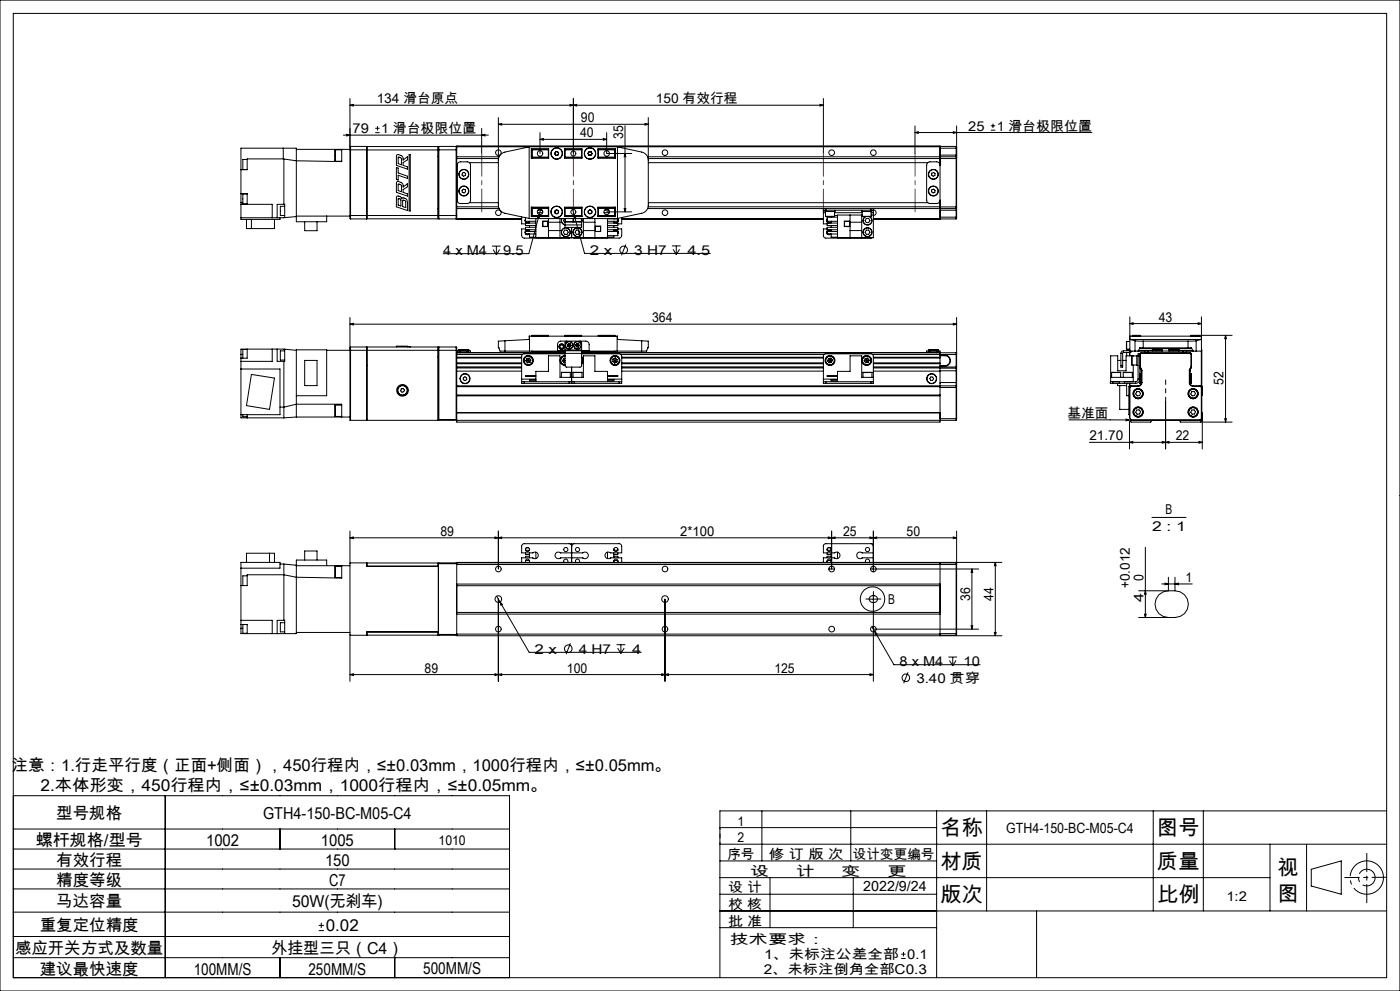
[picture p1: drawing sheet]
<svg xmlns="http://www.w3.org/2000/svg" width="420mm" height="297mm" viewBox="0 0 420 297" stroke-linecap="round" stroke-linejoin="round" font-family="sans-serif">
<g fill="none" stroke="#000" stroke-width=".3">
<path d="M0 0h420v297h-420zM4 4h412v289h-412zM105 31.5l1-.2v.5zM105 29.5v14.6M112.6 39.8h1.3M112.6 38.4h1.3M113.2 37.8v1.3M144.5 38.5v7.5M149.5 37.2l1-.2v.5zM149.5 35.2v26.3l.2 .9 .5 .8 .8 .6 7.8 1.7M149.5 37.2h45M162 39.8v6.2"/>
<path d="M171 31.3l1 .2-1 .3zM172 31.5l1-.2v.5zM172 29.5v16.5M182 39.8v6.2h7.5M187.5 37.7v25.8M193.5 37l1 .2-1 .3zM194.5 35.2v26.3l-.2 .9-.5 .8-.8 .6-7.8 1.7M246 31.3l1 .2-1 .3zM247 29.5v16.5M247 31.5h-142M274.5 39.7l1-.2v.5zM274.5 39.7h53.1"/>
<path d="M274.5 37.7v8.3M286 39.5l1 .2-1 .3zM287 37.7v24.3M297.3 39h1.3M297.3 37.7h1.3M297.9 37v1.3M72.3 58.1v2.6M72.3 58.1v-13.7h16.6v22.1h9.1v-1.7M72.3 58.1h1.9v3.1M74.2 58.1h-1.4v3h1.4M74.2 47.8h-1.4v3h1.4M85 47.6h-10.8v3.3h-1.9"/>
<path d="M85 47.6l.2 .1M85 44.4v3.2M85.2 47.7v13.5M88.9 44.8h16.1M100.5 44.9v3.4M100.5 44.9h2M100.5 48.3h2M102.5 44.8v3.6l-13.6-.2-3.7-.5M103 40.5h43.5M104 40.2l1 .3-1 .2zM105 44.1v.8M105 44.9v19.7"/>
<path d="M105 44.9h26.4M105.2 43.9v21.7M105.2 43.9h4.8M105.2 43.9l-.2 .2M110 43.9v21.7M118.9 50.2l.6 .2v1.4l2.7 1v.7l-2.7-1v1.5l-.6-.2zM119.1 58.8l.9 .1 .5 .5a1.01 1.01 0 0 1 1.6 .5l.1 3.2-3.3-1.1zM119.1 46.4a1.51 1.51 0 0 1 1.8 1.6l1.3-1v.9l-1.3 .9v.8l1.3 .4v.7l-3.3-1.1v-2.7zM119.1 54.4a1.51 1.51 0 0 1 1.8 1.7l1.3-1v.9l-1.3 .8v.8l1.3 .5v.7l-3.3-1.2v-2.6zM119.5 47.1l.9 .4v1.9l-.9-.4zM119.5 55.2l.9 .4v1.9l-.9-.4zM119.5 59.5l.7 .2 .1 2-.8-.2z"/>
<path d="M120.8 60l.9 .3v1.9l-.9-.3zM122.7 46.3h.4v16.9h-.4zM131.4 44.9v-1h-21.3v21.7h21.3v-1M131.4 44.9v19.7M131.4 46.9h.1M131.4 44.9l.1 .1M131.5 44.9v19.7M131.5 44.9h5.5M131.7 43.9v21.7M131.7 43.9l-.2 1M131.7 43.9h5.1M136.8 43.9v21.7"/>
<path d="M136.8 43.9l.2 .2M137 59.8l.2 .6M137 44v-.3h145v.3M137 44.1v.8M137 44v.1M137 44.9v19.7M137 47.5h12.5M137 47h12.7M137 44h145M137.2 49.1l-.2 .6M137.4 48.8l.6-.3h2.2a.96 .96 0 0 1 .9 1v10.5a.96 .96 0 0 1-.9 1h-2.1a.96 .96 0 0 1-.9-1v-10.7zM138.6 57l.5-.3 .5 .2 .1 .6-.5 .3-.5-.2z"/>
<path d="M138.7 51.9l.5-.2 .5 .3-.1 .6-.5 .2-.5-.3zM140.8 48.8h8.7M144.5 40.5l1-.3v.5zM158.8 44l-7.8 1.7-1.1 .9-.4 1.4M158.8 44v21.5M158.9 44h-.1M159.4 47h.1M159.4 44.6h5.2v2.8h-5.2zM159.5 44.9v2.5M159.5 44.9h5M159.7 44.8v2.4M159.7 44.8h4.9"/>
<path d="M159.7 44.8l-.2 .1M159.7 47.2h4.9M159.7 47.2v.2M162 41.8l1-.3v.5zM162 41.8h20M164.5 44.8v2.4M164.5 47.1h-5l.2 .1M166.4 46.1l.4 .4M166.7 45.5l-.3 .6M167.2 45.5h-.5M167.2 45.5l.4 .4M167.4 46.5h-.6"/>
<path d="M167.6 45.9l-.2 .6M169.4 44.6h5.2v2.8h-5.2zM169.4 44.8h5.2M169.4 47.2h5.2M169.5 44.8v2.4M169.5 44.9h5M169.5 47.1h5M174.5 44.8v2.4M176.4 45.9l.3 .6M176.7 46.5h.5M176.8 45.5h.5M176.8 45.5l-.4 .4"/>
<path d="M177.3 45.5l.3 .6M177.6 46.1l-.4 .4M179.4 44.8h5M179.4 44.6h5.2v2.8h-5.2zM179.5 44.8v2.4M179.5 44.9h5M179.5 47.1h5l-5.1 .1M181 41.5l1 .3-1 .2zM184.4 44.8v2.6M184.4 44.8l.1 .1M184.5 44.9v2.5M184.5 47h.1"/>
<path d="M185.1 44h.1M185.2 44l7.8 1.7 1.1 .9 .4 1.4M185.2 44v21.5M187.5 46l.2 1h-.4zM194.3 47h92.5M194.5 48.8h83.8M279.5 51.9l.6-.2 .4 .3v.6l-.6 .2-.4-.3zM279.5 56.9l.6-.2 .4 .3v.6l-.6 .2-.4-.3zM282 49.5a1.02 1.02 0 0 0-1-1h-2a1.02 1.02 0 0 0-1 1v10.5a1.02 1.02 0 0 0 1 1h2a1.02 1.02 0 0 0 1-1M282 46.5v15.5M282 46.5h5v.7M282 44v2.5"/>
<path d="M282 43.9h4.8M286.8 47v15.5M286.8 43.9v3.1M286.8 43.9l.2 .5h-5M286.8 47l.2 .2M287 47.2v.3h-92.5M72.3 60.7v5.1h11.7v-.5M72.3 61.2h9.4v4.1M72.3 60.7h.5M73.9 65.8v2.7h8.4v-2.7M75.4 65.8v2.7M85.4 61.8h-1.3v2.8h1.3"/>
<path d="M85.4 65.2v-4h-2.3v4.1M85.4 65.2l-13.1 .1M88.9 64.9l-3.5 .3M88.9 64.8h16.1M91.4 66.5v2.6h3.7v-2.6M105 64.6l.2 1M105 64.6h26.4M105.2 65.6h4.8M131.4 62.6h.1M131.5 64.6l.2 1M131.5 64.6h5.5M131.5 64.4l-.1 .2"/>
<path d="M131.7 65.6h5.1M137 65.5v.3h19.5M137 64.6v.8M137 65.4v.1M137 62.5h12.7M137 62h12.5M137 65.5h19.5M137 65.4l-.2 .2M140.8 60.7h8.7M147.6 73.8h2.6M147.9 74.8l1 1.5M148.9 73.8v2.5"/>
<path d="M149.9 74.8l-1 1.5M156.5 65v2.1h1.2M157.7 65.6l-.1 .2a.78 .78 0 0 0 .5 1M157.7 68.6h-1.2l.1 2.3 .7 .5 13.8-.1M157.7 66.3a.63 .63 0 0 0 .5 .4 .63 .63 0 0 0 .6-.4l.1 .5M157.7 65.2v1.1M157.7 69.4v.7h3.1M157.7 69.4h3.1M157.7 66.3h3.1M157.7 65.9v.4M157.7 69.4v.4M157.7 70.1a.69 .69 0 0 0 1.1 0"/>
<path d="M157.9 70.1h.7M158.1 68.9l-.5 .4 .1 .8M158.4 68.9l.5 .2M158.8 65.5h26.3M158.9 66.6l-.5 .2M158.9 68.9l-.1 .5a.61 .61 0 0 0-.6-.4 .61 .61 0 0 0-.5 .4M158.9 67.6v.5M158.9 70.1v1h1.9M159.4 63.4h.1M159.4 64.8h.4M159.4 62.5h.1M159.4 62.1h5.2v2.8h-5.2z"/>
<path d="M159.4 63h.1M159.5 62.1v2.5M159.5 64.6h5M159.5 64.6l.2 .2M159.7 62.3v2.5M159.7 64.8h4.9M159.7 62.3l-.2 .1h5M159.7 62.3h4.9M159.7 62.1v.2M159.8 64.8v.1M159.8 64.8h.1M160.8 65.5v5.8h21.4v-5.8"/>
<path d="M160.8 64.8v.1M160.8 66.8h-3.1v.8h3.1M160.8 68.1h-3.1v.8h3.1M161.2 63.7h1.6M161.4 63h1.3M161.8 64.3v1l-.5-.1zM161.8 64.3l-3.2 11.7h-25.6M162.2 62.7l-.4 1.6M162.8 66.3h1.6v1.6h-1.6zM162.8 66.4h1.6v1.4h-1.6M164.5 62.3v2.5M164.5 64.8v.1"/>
<path d="M164.5 65.5v5.8M164.5 69.1h3.5M164.5 66.6h3.5M166.4 63.3l.2 .6M166.6 63.9l.5 .2M166.9 62.9l.5 .2M166.9 62.9l-.5 .4M167.4 63.1l.1 .6M167.5 63.7l-.4 .4M168 65.5v5.8M168.4 66.1a1.29 1.29 0 0 0 1.1 1.3M168.5 66.1a1.3 1.3 0 0 0 1 1.3"/>
<path d="M168.6 65.5l-.2 .6M168.6 65.5l-.1 .6M169.4 65.5l-.4 .6 .5 .6M169.4 62.1h5.2v2.8h-5.2zM169.4 64.8h5.2M169.4 69h.7l.4 .6-.4 .6h-.7l-.4-.6zM169.4 62.3h5.2M169.5 67.4v.8h5v-.8M169.5 62.3v2.6M169.5 65.5v1.9M169.5 64.6h5M169.5 67.4h5"/>
<path d="M169.5 62.4h5M169.6 66.5h2.3M169.6 65.5v1M170 64.8v.1M171.5 68.2v3.1M171.8 62.8l3.6 13.1h37.7M171.9 65.5v1M172.1 66.5h2.3M172.1 65.5v1M172.2 64.2l.5 .9-.5 .2zM172.9 69h.7l.4 .6-.4 .6h-.7l-.4-.6zM174 64.8v.1"/>
<path d="M174.4 65.5l.1 1.9M174.5 65.6v1M174.5 65.8v.7M174.5 62.3v2.6M175 65.5v5.8M175 69.1h3.5M175 66.6h3.5M176.5 63.8l.5 .3M176.5 63.2v.6M177 62.9l.5 .3M177 62.9l-.5 .3M177.5 63.8l-.5 .3"/>
<path d="M177.5 63.2v.6M178.5 65.5v5.8M178.6 67.8h1.6v1.6h-1.6zM178.6 67.8v1.6M179.4 64.8h5M179.4 62.1h5.2v2.8h-5.2zM179.4 62.3l5.1 .1h-5M179.5 62.3v2.5M179.5 64.6h5M180.2 67.8v1.6M181.2 63.7h1.6M181.3 63h1.4"/>
<path d="M182 63.5h7.5M182.2 64.8v.1M182.2 66.8h3.1v.8h-3.1M182.2 68.1h3.1v.8h-3.1M182.2 65.6h3.1M182.2 69.4h3.1M182.2 66.3h3.1M183.2 64.8v.1M183.2 64.8h1.4M183.2 64.8h.1M184.1 66.6l.5 .2M184.1 68.9v.5a.64 .64 0 0 1 .6-.4 .64 .64 0 0 1 .6 .4"/>
<path d="M184.1 65.5v.1M184.1 67.6v.5M184.1 70.6v.5h-1.9M184.3 65.5l-.1 .1M184.4 62.1v2.7M184.5 62.1v2.5M184.5 62.5h.1M184.5 63.4h.1M184.5 63h.1M184.5 64.6l-.1 .2M184.6 68.9l-.5 .2M184.6 65.5l-.2 .1"/>
<path d="M184.9 68.9l.6 .4-.2 .8M184.9 65.5l.2 .1M185.2 65.5l.1 .1M185.2 65.5h-.1M185.3 65.6l.2 .2a.78 .78 0 0 1-.6 1M185.3 68.6h1.2l-.1 2.3-.7 .5-13.8-.1M185.3 69.4v.4M185.3 66.3a.66 .66 0 0 1-.6 .4 .66 .66 0 0 1-.6-.4v.5M185.3 65.9v.4M185.3 65.6v.7M185.3 69.4v1.2h-3.1M186.5 65.2v1.9h-1.2"/>
<path d="M186.5 65.8h60.5M186.5 65.5h60.5M187.3 62.5h.4l-.2 1zM187.7 73.3l-1.3 3.2M194.3 62.5h53.5M194.5 62h87.5v.5M194.5 60.7h83.8M201.6 73.7h2.6M201.9 74.7l1 1.6M202.9 73.7v2.6M203.9 74.7l-1 1.6M247 63h.8"/>
<path d="M247 63v.7M247 62.5v.5M247 63.7v3.4h1.1M247 63.7h.6M247.5 63v.4h3v-.4M247.6 64.8h2.8M247.6 63.4v1.4M247.8 62.5v.5M247.8 62.5h13.5M247.8 63h13.5M248.1 65.6l-.1 .2a.78 .78 0 0 0 .6 1M248.1 68.6h-1.1l.1 2.3 .7 .5 13.8-.1"/>
<path d="M248.1 69.4v.7h3.1M248.1 69.4h3.1M248.1 66.3h3.1M248.2 66.3a.63 .63 0 0 0 .6 .4 .63 .63 0 0 0 .5-.4v.5M248.2 70.1a.73 .73 0 0 0 1.1 0M248.4 70.1h.7M248.6 68.9l-.6 .4 .1 .8M248.9 68.9l.4 .2M249.3 66.6l-.4 .2M249.3 68.9v.5a.61 .61 0 0 0-.5-.4 .61 .61 0 0 0-.6 .4M249.3 64.9v.2M249.3 67.6v.5"/>
<path d="M249.3 70.1v1h1.9M250.4 64.6h.8M250.4 63.4v1.4M250.4 63.7h8.3M251.2 65.1h-3.1v1.2M251.2 66.8h-3.1v.8h3.1M251.2 68.1h-3.1v.8h3.1M253.3 66.3h1.6v1.6h-1.6zM253.4 66.4h1.4v1.4h-1.4zM255 64.4v6.9M255 69.1h3.5M255 66.6h3.5"/>
<path d="M258.5 63v.4h3v-.4M258.5 64.4v6.9M258.7 64.8h2.6M258.7 63.4v1.4M259.6 64.9a1.35 1.35 0 0 0-.4 2.1 1.35 1.35 0 0 0 2.1 0 1.35 1.35 0 0 0-.4-2.1M259.8 64.9a1.29 1.29 0 0 0-.6 2 1.29 1.29 0 0 0 2.1 0 1.29 1.29 0 0 0-.6-2M259.9 65.5h.7l.4 .6-.4 .6h-.7l-.4-.6zM259.9 69h.7l.4 .6-.4 .6h-.7l-.4-.6zM261.3 63h.7M261.3 62.5h25.5M261.3 62.5v.5M261.3 63.4v1.4"/>
<path d="M261.3 64.4h.7M261.3 63.7h.7M262 62.9a.85 .85 0 0 1 .9 .8 .85 .85 0 0 1-.9 .9M262 63v.7M262 62.5v.5M262 63.7v7.6h-10.8v-6.9h7.5M262 65.5h20M282 65.5v.3h-20M282 62v.5M282 62.5v.5M282 63v2.5M282 65.6h4.8"/>
<path d="M282 65.1h5M282 63h5M282 62h5M286.8 62.5v3.1M287 62v.3M287 62.3v.7M287 65.1l-.2 .5M287 63v2.1M287 62.3l-.2 .2M105 97.2l1-.3v.5zM105 95.1v30.9h181.8M105 97.2h182"/>
<path d="M286 96.9l1 .3-1 .2zM287 95.1v14.9M338.9 97l1-.3v.5zM338.9 95v10.7M338.9 97h21.5M359.4 96.7l1 .3-1 .2zM360.4 95v10.2h-1.6M72.3 106.2v1.1M72.3 110.6h11.7v13.7h-11.7M72.3 107.3v17.9h12.9M72.3 106.2h.5M74.2 104.7h-1.4v2.6"/>
<path d="M74.2 104.6v2.7h-1.9M75.4 112.2l6.9 1.1-1.4 9.4-7-1.1zM81.7 104.6v3.7h-9.4M83.1 104.6v3.7h2.3v-3.6M85.2 108.3v16.9M85.4 105.2h-1.3v2.7h1.3M85.4 104.7l-13.1-.1v1.6M85.4 104.7l3.5 .3M88.9 118.6h9.1v-13.8h-9.1v20.2M91.4 108h3.7v7.6h-3.7zM98 105h12M105.2 104v22"/>
<path d="M105.2 104l-.2 1M105.2 104h4.8M110 104v22M110 104v1M110 105v21M110 109.5h.1M110.1 105v-1h21.3v1M110.1 105h21.3M110.1 105v21M118.9 104v-.3h3.3v.3M120.4 116.6l.5-.2 .4 .5-.2 .5-.5 .1-.4-.4zM122.7 104h.4"/>
<path d="M131.4 105l.1 .1M131.4 105v21M131.4 107h.1M131.5 105h5.5M131.5 105v21M131.7 104l-.2 1M131.7 104v21.7M131.7 104h5.1M136.8 104v21.7M136.8 104l.2 1M137 115.6v.3M137 105.7h1.1"/>
<path d="M137 115.9v10.6h145v-10.6M137 105.7h32.5M137 115.6h149.8M137 115.9h145M137 118.4h145M137 105v10.6M137 118.6h145M137 109h19.5M137 108.9h19.5M137 107.1h19.5M137 107.2h19.5M137 107.3h19.5"/>
<path d="M137 108.8h19.5M137 106.3h19.7M137 110h19.5M137 110.3h19.5M137 111.2h19.5M137.7 104.9h3M137.7 105.1v.1M137.7 105.1h3M137.7 104.9h.1M137.7 104.9v.2M138 105.7h.1M138.1 105.2h-.9v.5"/>
<path d="M138.1 105.2v.5M138.1 105.2h2.1M138.1 105.7h2.1M139 113.2l.5-.3 .5 .3v.6l-.5 .2-.5-.2zM140.2 105.2h.9v.5M140.2 105.7h29.3M140.2 105.2v.5M140.7 105.1l-.1 .1M140.7 104.9v.2M151.5 102.1l-2 .1v2h.2a.91 .91 0 0 0 .4 1 .91 .91 0 0 0 1 0h.4M151.5 105.2h18M151.5 102.1l7.3-.4v-1h26.4v1l7.3 .4"/>
<path d="M151.5 102.1v3.1M156.5 114.4v.5h.8M156.5 114.4h.8M156.5 113.6v.8M156.5 113.6h4.3M157.3 114.4h13.4M157.3 114.4v.5M157.3 114.9h13.4M157.8 108.1l.4 .6M158 107.4l-.2 .7M158 107.4l.5 .7M158.5 108.1l-.3 .6"/>
<path d="M158.5 108.1l.5 .6M158.5 108.1h-.7M158.8 107.3l.4 .6M158.8 107.3l-.8 .1M158.8 107.3l-.3 .8M158.9 100.7v4.5M159 108.7h-.8M159.2 107.9l-.2 .8M159.2 107.9l-.7 .2M159.5 100.6h5M159.5 100.6v.1M159.5 105.2v.5"/>
<path d="M159.5 105.4h10M159.7 100.5h4.8v.2M159.7 100.5v.2M159.7 105.2v.5M159.7 100.5l-.2 .1M160.8 113.7h-1.9v.4h1.9M160.8 114.4v-3.1h3.7v-4.7h3.5v6.5h7v-6.5h3.5v4.7h3.7v3.1M160.8 112.6h-3.1v.2h3.1M167.3 105.2v-1.9a1.02 1.02 0 0 1 .9-1.1h7.6a1.02 1.02 0 0 1 .9 1.1v1.9M167.3 105.1h2.2M168.4 111.7h2.7M168.4 111.7v1.4"/>
<path d="M168.8 108.1l.4 .6M169.1 107.4l-.3 .7M169.1 107.4l.4 .7M169.5 105.1v.8M169.5 104.9v.2M169.5 106.5a1.5 1.5 0 0 0-1.5 1.5 1.5 1.5 0 0 0 1.5 1.5M169.5 106.7a1.36 1.36 0 0 0-1.3 1.3 1.36 1.36 0 0 0 1.3 1.4M169.5 106h-12.2a.73 .73 0 0 0-.8 .8v6.8M169.5 106.7a1.29 1.29 0 0 0-1.3 1.3 1.29 1.29 0 0 0 1.3 1.3M169.5 100.7v-.2h5v.2M169.5 105.1h5M169.5 104.9h5"/>
<path d="M169.5 105.9h5M169.5 105.9v3.6M169.5 107.4h-.4M169.5 108.7h-.3M169.5 108.1l-.3 .6M169.5 108.1h-.7M169.5 100.6h5M170 102.2l-.5 .5v2.2M170.2 103.4l.2 .5M170.2 103.4l.5 .1M170.4 103.9l.6 .1M170.5 102.9l-.3 .5"/>
<path d="M170.5 102.9l.6 .1M170.5 102.9l.2 .6M170.7 114.4h1.6M170.7 114.9h.8M170.7 103.5l-.3 .4M170.7 103.5l.3 .5M170.7 103.5l.6 .1M170.7 114.4v.5M171.1 111.7v1.4M171.1 103l.2 .6M171.1 103l-.4 .5M171.3 103.6l-.3 .4"/>
<path d="M171.5 114.9h.8M171.5 110v4.9M171.9 111.7h2.7M171.9 111.7v1.4M172.3 114.4h13.4M172.3 114.9h13.4M172.3 114.4v.5M172.7 103.4l.2 .5M172.7 103.4l.5 .1M172.9 103.9l.6 .1M173 102.9l-.3 .5M173 102.9l.6 .1"/>
<path d="M173 102.9l.2 .6M173.2 103.5l-.3 .4M173.2 103.5l.3 .5M173.2 103.5l.6 .1M173.6 103l.2 .6M173.6 103l-.4 .5M173.8 103.6l-.3 .4M174 102.2l.5 .5v2.2M174.5 105.7h104.5M174.5 105.1v.8M174.5 105.9v3.7l-.2 .4h-4.4l-.4-.5M174.5 104.9v.2"/>
<path d="M174.5 106.9a1.42 1.42 0 0 1 0 2.2M174.5 107.1a1.3 1.3 0 0 1 0 1.8 1.32 1.32 0 0 0 0-1.7M174.5 106l11.6 .1 .4 .7v6.8M174.5 105.7h112.3M174.5 105.2h18M174.5 105.1h2.2M174.5 105.4h10M174.6 111.7v1.4M179.5 100.6h5M182.2 113.7h2v.4h-2M182.2 112.6h3.1v.2h-3.1M182.2 113.6h4.3"/>
<path d="M183.8 108.4l.6 .4M183.9 107.6l-.1 .8M183.9 107.6l.6 .5M184.4 100.5h-4.9v.2M184.4 100.5v.2M184.4 105.2v.5M184.4 100.5l.1 .1M184.5 108.1l-.1 .7M184.5 108.1l.6 .4M184.5 100.6v.1M184.5 105.2v.5M184.6 107.3l-.7 .3"/>
<path d="M184.6 107.3l.6 .4M184.6 107.3l-.1 .8M185.1 108.5l-.7 .3M185.1 100.7v4.5M185.2 107.7l-.1 .8M185.2 107.7l-1.4 .7M185.7 114.4h.8M185.7 114.4v.5M186.3 106.3h60.9M186.5 114.4v.5h-.8M186.5 113.6v.8M186.5 109h60.5"/>
<path d="M186.5 108.9h60.5M186.5 107.1h60.5M186.5 107.2h60.5M186.5 107.3h60.5M186.5 108.8h60.5M186.5 110h60.5M186.5 110.3h60.5M186.5 111.2h60.5M192.5 102.1l2 .1v2h-.2a.91 .91 0 0 1-.4 1 .91 .91 0 0 1-1 0h-.4M192.5 102.1v3.1M247 114.4h.8M247 114.4v.5h.8"/>
<path d="M247 113.6v-7l.3-.4 14.1-.2 .4 .3 .2 .5v8.1h-.7M247 113.6v.8M247 113.6h4.2M247.8 114.4h13.5M247.8 114.9h13.5M247.8 114.4v.5M248.2 108.1l.5 .6M248.6 107.4l-.4 .7M248.6 107.4l.4 .7M249 108.1l-.3 .6M249 108.1l.4 .6M249 108.1h-.8"/>
<path d="M249.3 107.3l.4 .6M249.3 107.3l-.7 .1M249.3 107.3l-.3 .8M249.4 108.7h-.7M249.7 107.9l-.3 .8M249.7 107.9l-.7 .2M251.2 113.7h-1.9v.4h1.9M251.2 112.6h-3.1v.2h3.1M258.9 111.7h2.7M258.9 111.7v1.4M259.3 108.1l.4 .6M259.6 107.4l-.3 .7"/>
<path d="M259.6 107.4l.4 .7M260 108.1l.5 .6M260 108.1l-.3 .6M260 108.1h-.7M260.3 107.3l.4 .6M260.3 107.3l-.7 .1M260.3 107.3l-.3 .8M260.5 108.7h-.8M260.7 107.9l-.2 .8M260.7 107.9l-.7 .2M261.3 114.4h.7M261.3 114.4v.5"/>
<path d="M261.6 111.7v1.4M262 109h20M262 108.9h20M262 107.1h20M262 107.2h20M262 107.3h20M262 108.8h20M262 113.1h-3.5v-6.5h-3.5v4.7h-3.8v3.1M262 110h20M262 110.3h20M262 111.2h20M278.5 104.9h3"/>
<path d="M278.5 105.1l.1 .1M278.5 105.1h3M278.5 104.9v.2M279 105.7h3M279 105.2h-1v.5M279 105.2h2M279 105.2v.5M279.3 113h.5l.3 .5-.3 .5h-.6l-.3-.6zM281 105.2h1v4.8M281 105.2v.5M281.5 105.1l-.1 .1M281.5 104.9v.2"/>
<path d="M282 111.2v4.7M282 110.3v.9M282 110v.3M282 110h5M282 116.1h5M282 114.6h5M282 109.6h1.5M282 109.7h1.5M282 110.3h4.8M282 106.4h1.5M282 106.6h1.5M282 111.1h5"/>
<path d="M283.5 106.4a1.66 1.66 0 0 1 1.6 1.7 1.66 1.66 0 0 1-1.6 1.6M283.5 106.6a1.5 1.5 0 0 1 1.5 1.5 1.5 1.5 0 0 1-1.5 1.5M283.5 106.4v.2M283.5 109.6v.1M286.8 115.6v10.4M286.8 110.3v5.3M286.8 105.7v4.6M286.8 105.7l.2 .6h-25.2M286.8 115.6l.2 .2M287 115.8v.3M287 114.6v1.2M287 110v.2"/>
<path d="M287 110.2v.9M287 111.1v3.5M287 116.1v9.4M287 110.2l-.2 .1M333.2 114.4l-.1 .5h.7M333.2 113.1h6.8M333.2 114.4h7.5M333.5 111.7h2.7M333.5 111.7v1.4M333.8 114.9h2M333.8 114.4v.5M335.3 114.9v.7h2.7"/>
<path d="M335.3 108h1M335.8 114.9h1.5M335.8 114.4v.5M335.9 115.6v7.1h2.8M336.2 111.7v1.4M336.3 109.5v.5h.5v-.5M336.3 109.5h.5M336.3 105.9h.5M336.3 105.9v3.6M336.8 108h1M336.8 105.9v3.6M337 111.7h2.7"/>
<path d="M337 111.7v1.4M337 105.1l-.4 .2-.3 .6M337 105.7l-.2 .2M337 105.1h1.9M337 105.7h1.9M337 105.1v.6M337.3 114.9h3.4M337.3 114.4v.5M338 102.3v2.3M338 114.9v3.7h.8M338 104.6h.9M338 102.3h.9"/>
<path d="M338 105.7v.9M338.7 118.6v5.7h.1M338.8 105v.1M338.8 105.7v.9M338.8 114.9v.8M338.8 116.1v9.4M338.8 105h.1M338.8 104.8h-.8v.3M338.8 116.1h.2M338.9 104.6l-.1 .4M338.9 100.7h.1M338.9 105.2h1.6"/>
<path d="M338.9 100.7h21.5M339 105.6v1M339 114.9v.7M339 116.1v9.4M339.3 115.8l-.3 .3M339.3 115.8l-.2-.1-.3 .4M339.3 115.8h2.1M339.5 106.7l.1 2.7zM339.6 105.2l-.7 .5M339.6 109.4h1.4M339.7 100.6h2.5M339.7 100.6v.1"/>
<path d="M339.7 111.7v1.4M339.8 100.5h2.2M339.8 100.5v.2M339.8 100.5l-.1 .1M340 106.6v.1M340 109.4v5M340.5 102.1l2.5 .1M340.5 105.2h.9M340.5 102.1v3.1M340.7 114.4v.5M341 117.4l.7-.1 .5 .6-.3 .7h-.8l-.4-.5zM341 106.7l-3.2-.1v4.5h-2.5v-4.5h-2.1v7.8"/>
<path d="M341.4 115.6l-2.7 .2v2.6l.1 .1M341.4 106.5h-.4v3h.4M341.4 113.6l-.1 .4-.6 .4M341.4 105.2h2M341.4 113.6h.5M341.4 106.8h.5M341.4 106.8v6.8M341.4 115.6v.2M341.5 105.1h4.2M341.9 106.3v-.3h-.5v.8M341.9 113.6a1.33 1.33 0 0 1-1.2 1.3M341.9 106.3h.2"/>
<path d="M341.9 106.3v7.3M342 100.5v.2M342 104.2v.3M342 104.5h15.3M342 100.5l.2 .1M342.1 112v3M342.1 112h.2M342.1 115h.2M342.1 110l.1 .2M342.1 110.3l.3 .8M342.1 110v.3M342.1 106.3v3.7"/>
<path d="M342.2 110.4l.2 .5v4.1M342.2 104.2l-.2 .3M342.2 110.2l.4 .9M342.2 100.6v.1M342.2 110.2l-.1 .1M342.3 112l.1 .1M342.3 112v3M342.4 114.9l-.1 .1M342.4 105.7l-.3 .2-.2 .4M342.4 105.9l-.3 .4M342.4 114.6a1.02 1.02 0 0 1-1 1M342.4 105.7h14.5"/>
<path d="M342.4 105.9h14.5M342.4 114.6h.2M342.4 111.1h.2M342.4 105.7v.2M342.4 111.1v3.5M342.6 114.6a1.14 1.14 0 0 1-1.2 1.2M342.6 111.1v3.5M343 104.2h-.3a1.02 1.02 0 0 0-1.3 1M343 102.2h13.4M343 102.2v2M343 104.2h13.4M343.4 105.2v.5h1"/>
<path d="M343.4 105.2h1M343.7 105.7h.1M344.4 105.2h10.5M344.4 105.7h.3M344.4 105.2v.5M345.7 105.1l.1 .1M345.7 104.9h3M345.7 105.1h3M345.7 104.9v.2M348.7 105.1l-.1 .1M348.7 104.9v.2M350.7 104.9h3"/>
<path d="M350.7 105.1l.1 .1M350.7 105.1h3M350.7 104.9v.2M353.7 105.1l-.1 .1M353.7 105.1h4.2M353.7 104.9v.2M354.9 105.2h1M354.9 105.7h-.2M354.9 105.2v.5M355.7 105.7h.1M355.9 105.2v.5h-1M355.9 105.2h2"/>
<path d="M356.4 104.2h.3a1.01 1.01 0 0 1 1.2 1M356.4 102.2v2M356.8 114.6a1.09 1.09 0 0 0 1.1 1.2M356.8 114.6h.1M356.8 111.1h.1M356.8 111.1v3.5M356.9 105.7l.4 .2 .1 .4M356.9 105.9l.4 .4M356.9 114.6a.96 .96 0 0 0 1 1M356.9 105.7v.2M356.9 111.1v3.5M357 114.9v.1"/>
<path d="M357 112v.1M357 112v3M357 112h.3M357 115h.3M357.2 110.2l-.4 .9M357.2 110.2l.1 .1M357.2 100.6h2.5M357.2 100.6v.1M357.2 110.4l-.2 .7v3.9M357.2 104.2l.1 .3M357.3 110.3l-.4 .8M357.3 112v3"/>
<path d="M357.3 110l-.1 .2M357.3 110h.1M357.3 106.3h.1M357.3 106.3v3.7M357.3 100.5v.2M357.3 104.2v.3M357.3 100.5l-.1 .1M357.4 110l-.1 .3M357.4 106.3v3.7M357.5 117.4l.7-.1 .4 .6-.2 .7h-.8l-.4-.5zM357.9 115.6l2.8 .2-.2 2.7M357.9 105.2h.9"/>
<path d="M357.9 115.8h2.1M357.9 115.6v.2M358.8 102.1l-2.4 .1M358.8 102.1v3.1M359.7 100.6l-.2-.1v.2M359.7 100.6v.1M360 115.8l.3-.1 .2 .4M360 115.8l.4 .3M360.4 116.1h.1M360.4 101.7h-21.5l1.6 .4M360.4 101.7l-1.6 .4M360.4 100.7v1"/>
<path d="M360.4 105.2v10.4M360.4 116.1v9.4M360.4 104.6l.1 .4M360.4 105h.1M360.5 105v10.7M360.5 116.1v9.4M367.7 100.5l.2 1h-.5zM367.7 100.5v26M369.6 100.5h-12.3M72.8 124.3v.6h1.4M74.2 124.3v.9M84 122h1.2l3.7-.9h13.6v3.9"/>
<path d="M88.9 125h16.1M88.9 125l-3.7 .2M100.5 121.4v3.4M100.5 121.4h2M100.5 124.8h2M131.7 125.7l-.2 .2M131.7 125.7h5.1M136.8 125.7l.2 .2M137 123.6h145M137 123.8h145M282 125.5h5M287 125.5l-.2 .5"/>
<path d="M320.7 125.8l18.1 .1M337.8 125.6l1 .3-1 .2zM338.8 125.5l.5 .5M338.8 125.5h.2M338.8 132.6l1-.3v.5zM339 125.5l.3 .3M339.3 125.8h20.7M339.3 126h20.7M339.3 125.8v.2M341 122.9l.7-.1 .5 .6-.3 .7h-.8l-.4-.5zM345.7 126l-.5 .5h-5.9l-.5-.5v8.5M348.7 132.3l1 .3-1 .2z"/>
<path d="M349.7 132.6l1-.3v.5zM349.7 120.4v14.1M353.7 126l.5 .5h15.4M357.5 122.9l.7-.1 .4 .6-.2 .7h-.8l-.4-.5zM359.7 132.3l1 .3-1 .2zM360 125.8v.2M360.4 125.5l-.4 .3M360.4 125.5h.1M360.5 125.5l-.5 .5M360.5 123.5l.2 11M360.7 126l-.5 .5M360.7 132.6h-33.9"/>
<path d="M367.4 125.5h.5l-.2 1zM105 159.2v45M149.5 159.2v11.3M249.5 159.2v11.3M262 159.2v12.2M287 159.2v30.7M345.6 155.1h10.2M72.3 170.3h11.7v-1.7h-11.7v18.6M73.9 168.6v-2.8h8.4v2.8M74.2 172.6h-1.4v2.9M80.9 165.8v2.8M84 169h1.2"/>
<path d="M85.2 169v16.9M85.2 169l3.7 .4M88.9 169.5h16.1M91.4 167.8v-2.7h3.7v2.7M98 169.5v-1.7h-9.1v22.1h-16.6v-1.6M100.5 169.7v3.4M100.5 169.7h2M100.5 173.1h2M102.5 169.5v3.7l-13.6-.2-3.7-.7h-11v3.2h-1.9M105 168.8l5-.1v1h21.3l.2 .2M105 161.2l1-.3v.5zM110.1 168.7h21.3v1h-21.3z"/>
<path d="M131.5 168.9h5.5M137 168.8h-5.5v21.4h5.5M137 175h145M137 175.5h145M137 168.7h149.8M148.5 160.9l1 .3-1 .2zM149 178.7l1 1.7M149.5 161.2l1-.3v.5zM149.5 179.6v24.6M156.5 168.6v-1.4h3.2a1.03 1.03 0 0 0 1.5 0 1.03 1.03 0 0 0 0-1.5 1.03 1.03 0 0 0-1.5 0h-3.2v-2a.73 .73 0 0 1 .8-.8h13.6l.5 .4 .1 .4 .1-.4 .5-.4h13.8l.5 .4 .1 2.4h-3.2a1.04 1.04 0 0 0-1.5 0 1.04 1.04 0 0 0 0 1.5 1.04 1.04 0 0 0 1.5 0h3.2v1.4M157.7 168.4v-.4h1.2v.4M157.7 164.5v.4"/>
<path d="M157.7 165.7v.5h1.2M157.7 164.9h1.1M157.7 168.6a.64 .64 0 0 1 .6-1 .64 .64 0 0 1 .5 1M157.9 164.2h.7M158.9 164.5v.4M158.9 165.7v1.5M158.9 166.7h-1.2v.5M160.8 165.5v1.9M166.7 165.9a1.03 1.03 0 0 1 1.5-.2h6.6a1.03 1.03 0 0 1 1.4 0 1.03 1.03 0 0 1 0 1.5 1.03 1.03 0 0 1-1.4 0h-6.6a1.01 1.01 0 0 1-1.3 0 1.01 1.01 0 0 1-.2-1.3zM169.2 168.6a.64 .64 0 0 1 .6-1 .64 .64 0 0 1 .5 1M171.1 163.1h.8M171.5 163.1v5.5"/>
<path d="M172.7 168.6a.64 .64 0 0 1 .5-1 .64 .64 0 0 1 .6 1M182.2 165.5v1.9M184.1 164.5v.4M184.1 165.7v1.5M184.1 168.4v-.4h1.2v.4M184.1 166.7h1.2v.5M184.1 164.9h1.2M184.2 168.6a.64 .64 0 0 1 .5-1 .64 .64 0 0 1 .6 1M185.3 164.5v.4M185.3 165.7v.5h-1.2M199.5 179.6v24.6M248.1 168.4l.1-.4h1.1v.4"/>
<path d="M248.1 164.5v.4M248.1 165.7v.5h1.2M248.2 164.9h1.1M248.2 168.6a.63 .63 0 0 1 .6-1 .63 .63 0 0 1 .5 1M248.4 164.2h.7M248.5 160.9l1 .3-1 .2zM248.6 170.5h1.8M249.3 164.5v.4M249.3 165.7v1.5M249.3 166.7h-1.2v.5M249.5 161.2l1-.3v.5zM251.2 165.5v1.9"/>
<path d="M259.8 168.6a.63 .63 0 0 1 .5-1 .63 .63 0 0 1 .5 1M260.7 179.6h2.5M261 160.9l1 .3-1 .2zM261.1 178.8a1.2 1.2 0 0 1 1.6-.2 1.2 1.2 0 0 1 .3 1.7 1.2 1.2 0 0 1-1.7 .1 1.2 1.2 0 0 1-.2-1.6zM261.2 170.5h32.4M261.6 163.1h.4M262 161.2l1-.3v.5zM262 163.7l-.2-.5-.4-.3h-13.8l-.5 .4-.1 2.4h3.3a1.03 1.03 0 0 1 1.4 0 1.03 1.03 0 0 1 0 1.5 1.03 1.03 0 0 1-1.4 0h-3.3v1.4M262 165.7h-3.2a1.03 1.03 0 0 0-1.5 0 1.03 1.03 0 0 0 0 1.5 1.03 1.03 0 0 0 1.5 0h3.2M262 178.3v2.5M282 168.6v21.9M286 160.9l1 .3-1 .2z"/>
<path d="M286.8 168.7v21.7M286.8 168.7l.2 .5h-150M287 161.2h-182M291.6 170.5l.2 1.1h-.5zM291.6 170.5v18.1M298.6 168.6l.2 .9h-.5zM298.6 168.6v21.9M300.6 168.6h-163.6v21.9h163.6M341.6 177.1h10.9M343.6 164v21.1M343.6 177.1l.3 1h-.5zM348.5 175h9.2"/>
<path d="M349.5 174.8l1 .2-1 .3zM350.5 173v4.1a4 4 0 0 0-4 4 4 4 0 0 0 4 4M352.5 175l1-.2v.5zM352.5 177.1a4 4 0 0 1 4 4 4 4 0 0 1-4 4h-10.9M352.5 173v4.1M72.3 187.2v1.1M72.3 185.9h9.4v4M72.3 187.2h1.9v2.7M72.3 188.3h.5M72.8 187.2v2.6h1.4M83.1 189.9v-4h2.3v4M85.4 186.6h-1.3v2.8h1.3"/>
<path d="M88.9 189.5h16.1M110.1 189.4v1h21.3v-1h-21.4v1l-5-.2M131.5 189.2l-.2 .2M131.5 190.1h5.5M137 190h145M137 184h145M137 183.5h145M150 180.4l.7 .7-.4 .3zM150 180.4l8.7 15.1h33.7M171.1 192.8l-1.3 3.3M185 193.2h2.6M185.3 194.2l1 1.6"/>
<path d="M186.3 193.2v2.6M187.3 194.2l-1 1.6M261.6 187.8l.8 1.5M262 181.8v22.4M262 188.6h31.6M262.4 189.3l.7 .7-.4 .3zM262.4 189.3l5.8 9.9h25.8M282 190.4h4.8M282 189.9h5M284.5 196.9h2.6M284.8 197.9l1 1.6M285.8 196.9v2.6"/>
<path d="M286.8 197.9l-1 1.6M287 189.9l-.2 .5M291.3 187.5h.5l-.2 1.1zM298.3 189.5h.5l-.2 1zM343.4 184.1h.5l-.3 1zM105 202.2l1-.3v.6zM105 202.2h157M148.5 201.9l1 .3-1 .3zM149.5 202.2l1-.3v.6zM198.5 201.9l1 .3-1 .3zM199.5 202.2l1-.3v.6zM261 201.9l1 .3-1 .3z"/>
<path d="M272.4 201.5l-1.3 3.2M4 238.5h148.9v54.5M49.6 238.5v54.5M4 248.5h148.9M4 254.5h148.9M84 248.5v6M118.4 248.5v6M216 253h200M216 248h65M216 258h65M228.6 243v15M255.2 243v15"/>
<path d="M281 243v50M296 243v30M346 243v30M361 243v30M381 253v20M392 253v20M416 243h-200v50M4 260.5h148.9M4 266.4h148.9M4 273.4h148.9M95.6 278.9h1.6M95.6 277.4h1.6"/>
<path d="M96.4 276.5v1.6M216 278h65M216 273h200M216 263h165M216 268h65M231 263v15M256 263v15M311 273v20M393.4 260.5l9-2.5v10l-9-2.5zM4 280.7h148.9M4 287h148.9M84 287v6"/>
<path d="M118.4 287v6M270.4 287.3h1.3M270.4 286h1.3M271 285.3v1.3"/>
<circle cx="139.1" cy="57.2" r="1.43"/>
<circle cx="139.1" cy="52.3" r="1.51"/>
<circle cx="139.1" cy="57.3" r="1.5"/>
<circle cx="139.2" cy="52.2" r="1.41"/>
<circle cx="149.5" cy="45.8" r=".84"/>
<circle cx="162" cy="46" r=".84"/>
<circle cx="167" cy="46" r="1.67"/>
<circle cx="167" cy="46" r="1.73"/>
<circle cx="172" cy="46" r=".75"/>
<circle cx="177" cy="46" r="1.73"/>
<circle cx="177" cy="46" r="1.67"/>
<circle cx="182" cy="46" r=".82"/>
<circle cx="199.5" cy="45.8" r=".84"/>
<circle cx="249.5" cy="45.7" r=".85"/>
<circle cx="262" cy="45.8" r=".84"/>
<circle cx="280" cy="52.2" r="1.42"/>
<circle cx="280" cy="57.3" r="1.42"/>
<circle cx="280" cy="57.3" r="1.5"/>
<circle cx="280" cy="52.2" r="1.5"/>
<circle cx="149.5" cy="63.7" r=".84"/>
<circle cx="162" cy="63.5" r=".84"/>
<circle cx="167" cy="63.5" r="1.68"/>
<circle cx="167" cy="63.5" r="1.73"/>
<circle cx="169.7" cy="69.6" r="1.29"/>
<circle cx="169.8" cy="69.6" r="1.35"/>
<circle cx="172" cy="63.5" r=".75"/>
<circle cx="173.2" cy="69.6" r="1.35"/>
<circle cx="173.3" cy="69.6" r="1.29"/>
<circle cx="177" cy="63.5" r="1.73"/>
<circle cx="177" cy="63.5" r="1.68"/>
<circle cx="182" cy="63.5" r=".82"/>
<circle cx="187.1" cy="74.9" r="1.15"/>
<circle cx="199.5" cy="63.7" r=".84"/>
<circle cx="260.2" cy="69.6" r="1.29"/>
<circle cx="260.3" cy="69.6" r="1.36"/>
<circle cx="120.7" cy="117" r="1.75"/>
<circle cx="120.7" cy="117" r="1.42"/>
<circle cx="120.8" cy="117" r="1.51"/>
<circle cx="139.5" cy="113.5" r="1.5"/>
<circle cx="139.5" cy="113.5" r="1.43"/>
<circle cx="158.5" cy="108" r="1.31"/>
<circle cx="158.5" cy="108" r="1.34"/>
<circle cx="158.5" cy="108" r="1.5"/>
<circle cx="168.5" cy="103.9" r=".84"/>
<circle cx="168.5" cy="103.9" r=".75"/>
<circle cx="168.5" cy="103.9" r=".51"/>
<circle cx="170.7" cy="103.5" r="1.1"/>
<circle cx="170.8" cy="103.5" r="1.16"/>
<circle cx="173.3" cy="103.5" r="1.1"/>
<circle cx="173.3" cy="103.5" r="1.16"/>
<circle cx="184.5" cy="108" r="1.35"/>
<circle cx="184.5" cy="108" r="1.28"/>
<circle cx="184.5" cy="108" r="1.5"/>
<circle cx="249" cy="108" r="1.35"/>
<circle cx="249" cy="108" r="1.5"/>
<circle cx="249" cy="108" r="1.3"/>
<circle cx="260" cy="108" r="1.35"/>
<circle cx="260" cy="108" r="1.5"/>
<circle cx="260" cy="108" r="1.3"/>
<circle cx="279.5" cy="113.5" r="1.49"/>
<circle cx="279.5" cy="113.5" r="1.43"/>
<circle cx="341.4" cy="118" r="1.38"/>
<circle cx="341.4" cy="118" r="1.51"/>
<circle cx="341.4" cy="118" r="1.32"/>
<circle cx="357.9" cy="118" r="1.32"/>
<circle cx="357.9" cy="118" r="1.38"/>
<circle cx="357.9" cy="118" r="1.51"/>
<circle cx="341.4" cy="123.5" r="1.52"/>
<circle cx="341.4" cy="123.5" r="1.38"/>
<circle cx="341.4" cy="123.5" r="1.32"/>
<circle cx="357.9" cy="123.5" r="1.32"/>
<circle cx="357.9" cy="123.5" r="1.52"/>
<circle cx="357.9" cy="123.5" r="1.38"/>
<circle cx="357.9" cy="123.5" r="1.5"/>
<circle cx="149.5" cy="179.5" r="1"/>
<circle cx="149.5" cy="170.5" r=".84"/>
<circle cx="158.2" cy="164.7" r=".63"/>
<circle cx="169.7" cy="164.7" r=".63"/>
<circle cx="173.2" cy="164.7" r=".63"/>
<circle cx="184.7" cy="164.7" r=".63"/>
<circle cx="199.5" cy="170.5" r=".84"/>
<circle cx="199.5" cy="179.5" r="1.02"/>
<circle cx="248.8" cy="164.7" r=".62"/>
<circle cx="249.5" cy="170.5" r=".86"/>
<circle cx="260.2" cy="164.7" r=".63"/>
<circle cx="261.8" cy="179.5" r="3.7"/>
<circle cx="262" cy="170.5" r=".84"/>
<circle cx="149.5" cy="188.5" r=".85"/>
<circle cx="170.5" cy="194.4" r="1.15"/>
<circle cx="199.5" cy="188.5" r=".85"/>
<circle cx="249.5" cy="188.5" r=".87"/>
<circle cx="262" cy="188.5" r=".85"/>
<circle cx="271.8" cy="203.1" r="1.14"/>
</g>
<path d="M412.4 262.3a2.5 2.5 0 0 0-4.1-1.1 2.5 2.5 0 0 0 1 4.2 2.5 2.5 0 0 0 3.2-2.9l-.1-.2" fill="none" stroke="#000" stroke-width=".3" stroke-dasharray="30.5 1.3 1.3 1.3" stroke-dashoffset="24.5" stroke-linecap="butt"/>
<path d="M414.8 261.5a5 5 0 0 0-8.3-2 5 5 0 0 0 2.2 8.3 5 5 0 0 0 6.2-6l-.1-.3" fill="none" stroke="#000" stroke-width=".3" stroke-dasharray="30.5 1.3 1.3 1.3" stroke-dashoffset="16.7" stroke-linecap="butt"/>
<path d="M260.8 179.5h-1M262 178.3v-1M263.3 179.5h1M262 180.8v1" fill="none" stroke="#000" stroke-width=".3" stroke-dasharray="30.5 1.3 1.3 1.3"/>
<path d="M349.7 113.9v6.5" fill="none" stroke="#000" stroke-width=".3" stroke-dasharray="30.5 1.3 1.3 1.3" stroke-dashoffset="29.1"/>
<path d="M410 255.7v14.9" fill="none" stroke="#000" stroke-width=".3" stroke-dasharray="30.5 1.3 1.3 1.3" stroke-dashoffset="25"/>
<path d="M403.4 263l12.6-.1" fill="none" stroke="#000" stroke-width=".3" stroke-dasharray="30.5 1.3 1.3 1.3" stroke-dashoffset="26.1"/>
<path d="M216 248v5" fill="none" stroke="#000" stroke-width=".3" stroke-dasharray="30.5 1.3 1.3 1.3" stroke-dashoffset="29.9"/>
<path d="M144.5 63.5v-17.5M172 63.5v-17.5M247 63.5v-17.5M274.5 63.5v-17.5" fill="none" stroke="#f00" stroke-width=".3" stroke-dasharray="30.5 1.3 1.3 1.3" stroke-dashoffset="23.6"/>
<g fill="#000">
<path d="M337.8 125.6l1 .3-1 .2z"/>
<path d="M193.5 37l1 .2-1 .3zM149.5 37.2l1-.2v.5zM286 160.9l1 .3-1 .2zM262 161.2l1-.3v.5zM359.7 132.3l1 .3-1 .2zM349.7 132.6l1-.3v.5z"/>
<path d="M286 39.5l1 .2-1 .3zM274.5 39.7l1-.2v.5zM246 31.3l1 .2-1 .3zM172 31.5l1-.2v.5z"/>
<path d="M104 40.2l1 .3-1 .2zM144.5 40.5l1-.3v.5z"/>
<path d="M187.5 46l.2 1h-.4zM187.3 62.5h.4l-.2 1zM291.6 170.5l.2 1.1h-.5zM291.3 187.5h.5l-.2 1.1zM298.6 168.6l.2 .9h-.5zM298.3 189.5h.5l-.2 1zM367.7 100.5l.2 1h-.5zM367.4 125.5h.5l-.2 1z"/>
<path d="M105 97.2l1-.3v.5zM286 96.9l1 .3-1 .2zM105 31.5l1-.2v.5zM171 31.3l1 .2-1 .3zM161.8 64.3l-.5 .9 .5 .1zM162 41.8l1-.3v.5zM181 41.5l1 .3-1 .2zM172.2 64.2v1.1l.5-.2zM105 161.2l1-.3v.5zM148.5 160.9l1 .3-1 .2zM105 202.2l1-.3v.6zM148.5 201.9l1 .3-1 .3zM149.5 202.2l1-.3v.6zM198.5 201.9l1 .3-1 .3zM199.5 202.2l1-.3v.6zM261 201.9l1 .3-1 .3zM150 180.4l.3 1 .4-.3zM262.4 189.3l.3 1 .4-.3zM338.8 132.6l1-.3v.5zM348.7 132.3l1 .3-1 .2z"/>
<path d="M338.9 97l1-.3v.5zM359.4 96.7l1 .3-1 .2z"/>
<path d="M149.5 161.2l1-.3v.5zM248.5 160.9l1 .3-1 .2z"/>
<path d="M249.5 161.2l1-.3v.5zM261 160.9l1 .3-1 .2z"/>
<path d="M343.6 177.1l.3 1h-.5zM343.4 184.1h.5l-.3 1z"/>
<path d="M352.5 175l1-.2v.5zM349.5 174.8l1 .2-1 .3z"/>
</g>
<path d="M338.8 125.5v.5" fill="none" stroke="#f00" stroke-width=".3"/>
<g font-size="6.3">
<text x="282.1" y="250.3">名称</text>
<text x="347.1" y="250.3">图号</text>
<text x="282.1" y="260.3">材质</text>
<text x="347.1" y="260.3">质量</text>
<text x="383.3" y="262.1">视</text>
<text x="383.3" y="269.9">图</text>
<text x="282.1" y="270.3">版次</text>
<text x="347.1" y="270.3">比例</text>
</g>
<g font-size="4.9">
<text x="3.5" y="231.1">注意：1.行走平行度（正面+侧面），450行程内，≤±0.03mm，1000行程内，≤±0.05mm。</text>
<text x="12.1" y="237.1">2.本体形变，450行程内，≤±0.03mm，1000行程内，≤±0.05mm。</text>
<text x="16.9" y="245.5">型号规格</text>
<text x="78.9" y="245.5">GTH4-150-BC-M05-C4</text>
<text x="10.7" y="253.5">螺杆规格/型号</text>
<text x="61.8" y="253.5">1002</text>
<text x="96.3" y="253.5">1005</text>
<text x="16.9" y="259.5">有效行程</text>
<text x="97.5" y="259.5">150</text>
<text x="16.9" y="265.5">精度等级</text>
<text x="98.7" y="265.5">C7</text>
<text x="16.9" y="272">马达容量</text>
<text x="87.6" y="272">50W(无刹车)</text>
<text x="11.9" y="279.1">重复定位精度</text>
<text x="97.7" y="279.1">0.02</text>
<text x="4.5" y="285.9">感应开关方式及数量</text>
<text x="81.4" y="285.9">外挂型三只（C4）</text>
<text x="11.9" y="292.1">建议最快速度</text>
<text x="58.1" y="292.1">100MM/S</text>
<text x="92.5" y="292.1">250MM/S</text>
<text x="127" y="292">500MM/S</text>
</g>
<g font-size="4.2">
<text x="301.9" y="249.6">GTH4-150-BC-M05-C4</text>
<text x="259" y="267">2022/9/24</text>
</g>
<g font-size="4.1">
<text x="113" y="30.9">134 滑台原点</text>
<text x="196.8" y="30.9">150 有效行程</text>
<text x="105.8" y="39.9">79</text>
<text x="114.4" y="39.9">1 滑台极限位置</text>
<text x="174.1" y="41.2">40</text>
<text x="174.3" y="36.7">90</text>
<text x="186.9" y="41.7" transform="rotate(-90 186.9 41.7)">35</text>
<text x="290.5" y="39.1">25</text>
<text x="299" y="39.1">1 滑台极限位置</text>
<text x="133" y="76.4">4 x M4</text>
<text x="150.9" y="76.4">9.5</text>
<text x="177" y="76.3">2 x</text>
<text x="190.3" y="76.3">3 H7</text>
<text x="206.3" y="76.3">4.5</text>
<text x="195.6" y="96.6">364</text>
<text x="347.6" y="96.4">43</text>
<text x="367.1" y="115.3" transform="rotate(-90 367.1 115.3)">52</text>
<text x="320.3" y="125.2">基准面</text>
<text x="326.8" y="132">21.70</text>
<text x="352.7" y="132">22</text>
<text x="349.7" y="153.9">B</text>
<text x="132.1" y="160.6">89</text>
<text x="204.1" y="160.6">2*100</text>
<text x="252.9" y="160.6">25</text>
<text x="272" y="160.6">50</text>
<text x="345.6" y="159.1">2 : 1</text>
<text x="339" y="176.2" transform="rotate(-90 339 176.2)">+0.012</text>
<text x="343.1" y="174.2" transform="rotate(-90 343.1 174.2)">0</text>
<text x="355.7" y="174.4">1</text>
<text x="266.4" y="181">B</text>
<text x="291" y="180.1" transform="rotate(-90 291 180.1)">36</text>
<text x="298" y="180.1" transform="rotate(-90 298 180.1)">44</text>
<text x="343.1" y="180.3" transform="rotate(-90 343.1 180.3)">4</text>
<text x="160.3" y="195.9">2 x</text>
<text x="173.7" y="195.9">4 H7</text>
<text x="189.7" y="195.9">4</text>
<text x="127.4" y="201.6">89</text>
<text x="170.1" y="201.6">100</text>
<text x="232.3" y="201.6">125</text>
<text x="269.9" y="199.6">8 x M4</text>
<text x="289.1" y="199.6">10</text>
<text x="274.9" y="204.6">3.40 贯穿</text>
<text x="221.3" y="247.4">1</text>
<text x="131.6" y="253.2">1010</text>
<text x="218.2" y="257.4">序号</text>
<text x="221.3" y="252.4">2</text>
<text x="230.7" y="257.4">修 订 版 次</text>
<text x="255.9" y="257.4">设计变更编号</text>
<text x="225" y="262.4">设</text>
<text x="238.8" y="262.4">计</text>
<text x="252.5" y="262.4">变</text>
<text x="266.2" y="262.4">更</text>
<text x="218.4" y="267.4">设 计</text>
<text x="367.9" y="269.9">1:2</text>
<text x="218.4" y="272.4">校 核</text>
<text x="218.4" y="277.4">批 准</text>
<text x="218.9" y="282.9">技术要求：</text>
<text x="229.2" y="287.4">1、未标注公差全部 0.1</text>
<text x="229.1" y="291.9">2、未标注倒角全部C0.3</text>
</g>
</svg>
